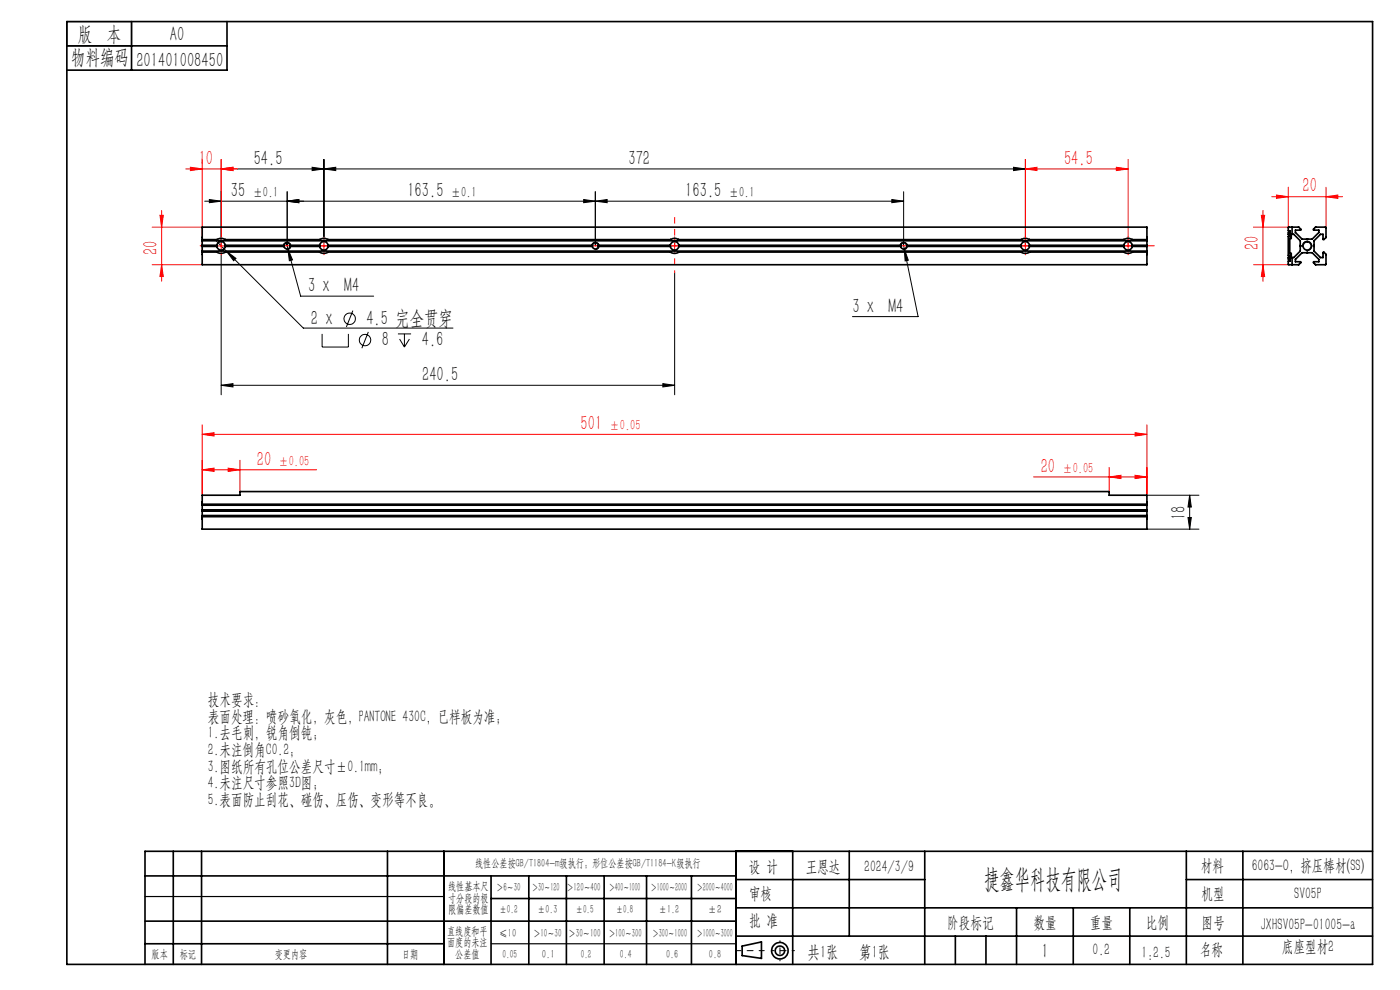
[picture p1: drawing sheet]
<svg xmlns="http://www.w3.org/2000/svg" width="297mm" height="210mm" viewBox="0 0 297 210" stroke-linecap="round" stroke-linejoin="round" font-family="sans-serif">
<g fill="none" stroke="#000" stroke-width=".21">
<path d="M46.9 35.8l2.5-.3v.7zM46.9 33.8v18.4M46.9 35.8h170.6M66.2 35.5l2.5 .3-2.5 .4zM68.7 35.8l2.5-.3v.7zM68.7 33.8v16.5M215 35.5l2.5 .3-2.5 .4zM217.5 33.8v16.5M43.4 42.7h148.3M44.4 42.3l2.5 .4-2.5 .3zM45.8 51l18.5 18.6h31.8M46.9 54.1v29.6"/>
<path d="M48 53.3l2.1 1.5-.5 .5zM60.1 52.4a.79 .79 0 0 1 .7-1 .79 .79 0 0 1 .9 .8 .79 .79 0 0 1-1 .7M60.7 51.5l.4 1.3M60.9 42.7l2.5-.4v.7zM60.9 40.7v11.5M61.1 52.8l1 2.3-.7 .2zM61.1 52.8l2.7 10h15.5M123.8 42.3l2.5 .4-2.5 .3zM125.6 52.4a.79 .79 0 0 1 .7-1 .79 .79 0 0 1 .8 .8 .79 .79 0 0 1-1 .7M126.3 40.7v11.5M126.3 42.7l2.5-.4v.7zM143.1 57.8v25.9"/>
<path d="M189.2 42.3l2.5 .4-2.5 .3zM190.9 52.4a.8 .8 0 0 1 .7-1 .8 .8 0 0 1 .9 .8 .8 .8 0 0 1-1 .7M191.6 51.5l.2 1.3M191.7 40.7v11.5M191.8 52.8l.9 2.4-.7 .1zM191.8 52.8l3 14.4h-14M276.3 52.4a1 1 0 0 1 .9-1.2 1 1 0 0 1 1.1 1 1 1 0 0 1-1.3 .9M68.3 70.8v2.8h5.6v-2.8M74.9 65.9l-1.4 3.4M78.1 70.4l-1.3 3.5M84.4 70.8h2.8M84.8 71.9l1 1.7"/>
<path d="M85.8 70.8v2.8M86.9 71.9l-1.1 1.7M46.9 81.7l2.5-.3v.7zM46.9 81.7h96.2M140.6 81.4l2.5 .3-2.5 .4zM243.3 112.2h11.1M243.3 105h11.1M252 109.8h.7l-.3 2.4zM252.4 105v7.2M252.4 105l.3 2.6h-.7z"/>
<circle cx="74.2" cy="67.6" r="1.21"/>
<circle cx="77.4" cy="72.1" r="1.22"/>
</g>
<g fill="none" stroke="#000" stroke-width=".35">
<path d="M14.2 4.6h277v200h-277zM14.2 9.7h34M27.9 4.6v10.3M48.2 4.6v10.3h-34M30.8 195.4h125.4M30.8 185.8h125.4M36.8 180.6v24M42.8 180.6v24M82.2 180.6v24M94.2 180.6v24M104.2 185.8v18.8M104.2 190.6h52"/>
<path d="M112.2 185.8v18.8M120.2 185.8v18.8M128.2 185.8v18.8M137.2 185.8v18.8M146.7 185.8v18.8M156.2 180.6v24M156.2 186.6h40M156.2 198.6h135M156.2 192.6h135M168.2 180.6v24M180.2 180.6v18M196.2 180.6v24"/>
<path d="M202.7 198.6v6M209.2 198.6v6M215.7 192.6v12M227.7 192.6v12M239.7 192.6v12M251.7 186.6h39.5M251.7 180.6v24M263.7 180.6v24M291.2 180.6h-260.4v24M30.8 200.2h63.4M157.4 200.7l4.1-.9v3.5l-4.1-.6z"/>
<circle cx="165.5" cy="201.7" r="1.74"/>
<circle cx="165.5" cy="201.7" r="1"/>
</g>
<g fill="none" stroke="#f00" stroke-width=".21">
<path d="M39.4 35.8h11M40.4 35.5l2.5 .3-2.5 .4zM42.9 33.8v20.1M46.9 35.8l2.5-.3v.7zM46.9 33.8v16.5M217.5 35.8l2.5-.3v.7zM217.5 33.8v19.4M217.5 35.8h21.8M236.8 35.5l2.5 .3-2.5 .4zM239.3 33.8v19.4M273.3 39.7v8.6M281.3 39.7v8.6"/>
<path d="M32.3 48.2h10.6M32.3 56.2h10.6M33.9 45.7h.7l-.3 2.5zM34.3 56.2l.3 2.5h-.7zM34.3 44.7v14.9M45.9 52.2h2M46.9 51.2v2M67.7 52.2h2M68.7 51.2v2M142.1 52.2h2M143.1 51.2v2M216.5 52.2h2"/>
<path d="M238.3 52.2h2M265.9 48.2h7.5M265.9 56.2h7.5M267.6 45.7h.7l-.4 2.5zM267.9 44.7v14.9M267.9 56.2l.4 2.5h-.7zM269.8 41.7h15M270.8 41.4l2.5 .3-2.5 .4zM281.3 41.7l2.5-.3v.7zM42.9 99.7l2.5-.4v.7zM42.9 92.1l2.5-.3v.7zM42.9 90.1v14.9"/>
<path d="M42.9 99.7h24.3M42.9 92.1h200.4M48.4 99.3l2.5 .4-2.5 .3zM50.9 97.6v6.7M235.3 99.2v5.1M240.8 91.8l2.5 .3-2.5 .4zM243.3 90.1v14.9M219.3 101.2h24M235.3 101.2l2.5-.4v.7zM240.8 100.8l2.5 .4-2.5 .3z"/>
</g>
<path d="M143.1 46.1v6.3" fill="none" stroke="#f00" stroke-width=".21" stroke-dasharray="15.2 1.3 1.3 1.3" stroke-dashoffset="14"/>
<path d="M162.1 201.7h-6" fill="none" stroke="#000" stroke-width=".21" stroke-dasharray="15.2 1.3 1.3 1.3" stroke-dashoffset="14.1"/>
<path d="M168.5 201.7h-4.8" fill="none" stroke="#000" stroke-width=".21" stroke-dasharray="15.2 1.3 1.3 1.3" stroke-dashoffset="14.7"/>
<path d="M165.5 199.6v4.2" fill="none" stroke="#000" stroke-width=".21" stroke-dasharray="15.2 1.3 1.3 1.3" stroke-dashoffset="15"/>
<path d="M14.2 4.6h13.7v5.1h-13.7zM30.8 190.2h63.4M30.8 204.6h63.4M104.2 200.2h52" fill="none" stroke="#000" stroke-width=".25"/>
<g fill="none" stroke="#f00" stroke-width=".21" stroke-dasharray="15.2 1.3 1.3 1.3">
<path d="M45.9 52.1h-3.4M46.9 51.1v-.9M46.9 53.1v.9M67.7 52.1h-.9M68.7 51.1v-.9M68.7 53.1v.9M69.7 52.1h.9M142.1 52.1h-.9M143.1 51.1v-.9M144.1 52.1h.9M216.5 52.1h-.9M217.5 51.1v-.9"/>
<path d="M217.5 53.1v.9M218.5 52.1h.9M238.3 52.1h-.9M239.3 51.1v-.9M239.3 53.1v.9M240.3 52.1h.9"/>
</g>
<path d="M143.1 53.1v4.7" fill="none" stroke="#f00" stroke-width=".21" stroke-dasharray="15.2 1.3 1.3 1.3" stroke-dashoffset="14.8"/>
<path d="M47.9 52.1h197" fill="none" stroke="#f00" stroke-width=".21" stroke-dasharray="15.2 1.3 1.3 1.3" stroke-dashoffset="4.4"/>
<g fill="#000">
<path d="M60.9 42.7l2.5-.4v.7zM44.4 42.3l2.5 .4-2.5 .3z"/>
<path d="M189.2 42.3l2.5 .4-2.5 .3zM126.3 42.7l2.5-.4v.7z"/>
<path d="M191.8 52.8l.2 2.5 .7-.1zM46.9 35.8l2.5-.3v.7zM66.2 35.5l2.5 .3-2.5 .4zM68.7 35.8l2.5-.3v.7zM215 35.5l2.5 .3-2.5 .4zM46.9 81.7l2.5-.3v.7zM140.6 81.4l2.5 .3-2.5 .4zM60.9 42.7l2.5-.4v.7zM123.8 42.3l2.5 .4-2.5 .3zM61.1 52.8l.3 2.5 .7-.2zM48 53.3l1.6 2 .5-.5z"/>
<path d="M252 109.8h.7l-.3 2.4zM252.4 105l.3 2.6h-.7z"/>
</g>
<g fill="#f00">
<path d="M236.8 35.5l2.5 .3-2.5 .4zM217.5 35.8l2.5-.3v.7z"/>
<path d="M46.9 35.8l2.5-.3v.7zM40.4 35.5l2.5 .3-2.5 .4z"/>
<path d="M42.9 99.7l2.5-.4v.7zM48.4 99.3l2.5 .4-2.5 .3zM42.9 92.1l2.5-.3v.7zM240.8 91.8l2.5 .3-2.5 .4zM235.3 101.2l2.5-.4v.7zM240.8 100.8l2.5 .4-2.5 .3z"/>
<path d="M267.6 45.7h.7l-.4 2.5zM267.9 56.2l.4 2.5h-.7z"/>
<path d="M33.9 45.7h.7l-.3 2.5zM34.3 56.2l.3 2.5h-.7z"/>
<path d="M270.8 41.4l2.5 .3-2.5 .4zM281.3 41.7l2.5-.3v.7z"/>
</g>
<g fill="none" stroke="#000" stroke-width=".35">
<path d="M42.9 48.2h200.4v8h-200.4zM42.9 53.5h3.1a1.57 1.57 0 0 0 1.8 0h20a1.57 1.57 0 0 0 1.8 0h72.6a1.57 1.57 0 0 0 1.8 0h72.6a1.57 1.57 0 0 0 1.8 0h20a1.57 1.57 0 0 0 1.8 0h3.1M42.9 51.1h200.4M42.9 53.3h200.4M42.9 52h3.1M42.9 52.2h3.1M42.9 52.3h3.1M46 52a.91 .91 0 0 1 .9-.8 .91 .91 0 0 1 .9 .8M46 52v.2M46 52.2v.1M46 52.3a.91 .91 0 0 0 .9 .7 .91 .91 0 0 0 .9-.7M47.8 50.8a1.63 1.63 0 0 0-1.8 0h-3.1"/>
<path d="M47.8 50.8h.1M47.8 52v.2M47.8 52.2v.1M47.8 52h12.5M47.8 52.2h12.5M47.8 52.3h12.5M60.3 52a.67 .67 0 0 1 .6-.5 .67 .67 0 0 1 .7 .5M60.3 52v.2M60.3 52.2v.1M60.3 52.3a.66 .66 0 0 0 .6 .5 .66 .66 0 0 0 .7-.5M61.6 52v.2M61.6 52.2v.1"/>
<path d="M61.6 52h6.2M61.6 52.2h6.2M61.6 52.3h6.2M67.8 52a.91 .91 0 0 1 .9-.8 .91 .91 0 0 1 .9 .8M67.8 52v.2M67.8 52.2v.1M67.8 52.3a.91 .91 0 0 0 .9 .7 .91 .91 0 0 0 .9-.7M69.6 50.8a1.63 1.63 0 0 0-1.8 0h-20M69.6 50.8h.1M69.6 52v.2M69.6 52.2v.1M69.6 52h56.1"/>
<path d="M69.6 52.2h56.1M69.6 52.3h56.1M125.7 52a.67 .67 0 0 1 .6-.5 .67 .67 0 0 1 .7 .5M125.7 52v.2M125.7 52.2v.1M125.7 52.3a.66 .66 0 0 0 .6 .5 .66 .66 0 0 0 .7-.5M127 52v.2M127 52.2v.1M127 52h15.2M127 52.2h15.2M127 52.3h15.2M142.2 52a.91 .91 0 0 1 .9-.8 .91 .91 0 0 1 .9 .8"/>
<path d="M142.2 52v.2M142.2 52.2v.1M142.2 52.3a.91 .91 0 0 0 .9 .7 .91 .91 0 0 0 .9-.7M144 50.8a1.63 1.63 0 0 0-1.8 0h-72.6M144 50.8h.1M144 50.8h72.6a1.61 1.61 0 0 1 1.8 0h20a1.61 1.61 0 0 1 1.8 0h3.1M144 52v.2M144 52.2v.1M144 52h47.1M144 52.2h47.1M144 52.3h47.1M191.1 52a.67 .67 0 0 1 .6-.5 .67 .67 0 0 1 .7 .5"/>
<path d="M191.1 52v.2M191.1 52.2v.1M191.1 52.3a.66 .66 0 0 0 .6 .5 .66 .66 0 0 0 .7-.5M192.4 52v.2M192.4 52.2v.1M192.4 52h24.2M192.4 52.2h24.2M192.4 52.3h24.2M216.6 52a.91 .91 0 0 1 .9-.8 .91 .91 0 0 1 .9 .8M216.6 52v.2M216.6 52.2v.1M216.6 52.3a.91 .91 0 0 0 .9 .7 .91 .91 0 0 0 .9-.7"/>
<path d="M218.4 52v.2M218.4 52.2v.1M218.4 52h20M218.4 52.2h20M218.4 52.3h20M238.4 52a.91 .91 0 0 1 .9-.8 .91 .91 0 0 1 .9 .8M238.4 52v.2M238.4 52.2v.1M238.4 52.3a.91 .91 0 0 0 .9 .7 .91 .91 0 0 0 .9-.7M240.2 52v.2M240.2 52.2v.1M240.2 52h3.1"/>
<path d="M240.2 52.2h3.1M240.2 52.3h3.1M273.4 48.2h2.2l.4 .5-1.2 .1v.5l1.4 1.4 1.1 .1 1.1-.1 1.4-1.4v-.5l-1.2-.1 .5-.5 2.2 .1v2.1l-.6 .4v-1.1h-.6l-1.3 1.4v.9l-.2 .2 .2 .1v1l1.3 1.3h.6v-1.1h.2l.4 .5-.1 2.2h-2.1l-.5-.6 1.2-.1v-.5l-1.4-1.4-1.1-.1-1.1 .1-1.4 1.4v.5l1.2 .1-.4 .6-2.3-.1v-.7h.4v-.4h-.4v-.4h.4v-.4h-.4v-4h.4v-.4h-.4v-.4h.4v-.4h-.4zM273.9 49.7h.6l1.3 1.4v.9l.2 .2-.2 .1v1l-1.3 1.3h-.6v-.8h-.3v-3.2h.3zM274.1 48.2v1.5M274.1 54.6v1.6M42.9 105h8v-.7h184.4v.7h8v7.2h-200.4zM42.9 109.6h.1M42.9 106.9h200.4M42.9 109.6h200.4M42.9 109.4h200.4M42.9 107.2h200.4"/>
<path d="M42.9 108.2h200.4M42.9 108.3h200.4M42.9 108.4h200.4M243.3 109.6h.1"/>
<circle cx="277.3" cy="52.2" r=".87"/>
</g>
<text font-size="5.6" x="208.8" y="188.3">捷鑫华科技有限公司</text>
<g font-size="4.4">
<text x="16.5" y="8.6">版 本</text>
<text x="36.1" y="8.6">A0</text>
<text x="15.1" y="13.7">物料编码</text>
<text x="28.9" y="14.2">201401008450</text>
<text x="53.8" y="34.9">54.5</text>
<text x="133.3" y="34.9">372</text>
<text x="49" y="41.8">35</text>
<text x="86.4" y="41.8">163.5</text>
<text x="145.4" y="41.8">163.5</text>
<text x="65.4" y="62">3 x M4</text>
<text x="66" y="68.9">2 x</text>
<text x="77.7" y="68.9">4.5 完全贯穿</text>
<text x="180.8" y="66.3">3 x M4</text>
<text x="81" y="73.4">8</text>
<text x="89.5" y="73.4">4.6</text>
<text x="89.6" y="80.8">240.5</text>
<text x="251.5" y="110.3" transform="rotate(-90 251.5 110.3)">18</text>
<text x="221" y="203.2">1</text>
</g>
<g font-size="4.4" fill="#f00">
<text x="42.2" y="34.9">10</text>
<text x="225.7" y="34.9">54.5</text>
<text x="276.3" y="40.8">20</text>
<text x="267.1" y="53.1" transform="rotate(-90 267.1 53.1)">20</text>
<text x="33.4" y="54" transform="rotate(-90 33.4 54)">20</text>
<text x="123.2" y="91.3">501</text>
<text x="54.5" y="98.8">20</text>
<text x="220.8" y="100.3">20</text>
</g>
<g font-size="3.8">
<text x="171.3" y="203.2">共1张</text>
<text x="182.3" y="203.2">第1张</text>
</g>
<g font-size="3.5">
<text x="44.1" y="149.6">技术要求：</text>
<text x="44.1" y="153.1">表面处理：喷砂氧化，灰色，PANTONE 430C，已样板为准；</text>
<text x="44.1" y="156.6">1.去毛刺，锐角倒钝；</text>
<text x="44.1" y="160.2">2.未注倒角C0.2；</text>
<text x="44.1" y="163.7">3.图纸所有孔位公差尺寸±0.1mm；</text>
<text x="44.1" y="167.2">4.未注尺寸参照3D图；</text>
<text x="44.1" y="170.7">5.表面防止刮花、碰伤、压伤、变形等不良。</text>
<text x="158.9" y="184.9">设 计</text>
<text x="170.9" y="184.9">王恩达</text>
<text x="183.4" y="184.9">2024/3/9</text>
<text x="254.7" y="184.7">材料</text>
<text x="265.5" y="184.7">6063-O，挤压棒材(SS)</text>
<text x="158.9" y="190.8">审核</text>
<text x="254.9" y="190.7">机型</text>
<text x="274.6" y="190.8">SV05P</text>
<text x="158.9" y="196.5">批 准</text>
<text x="200.9" y="196.9">阶段标记</text>
<text x="219.3" y="196.9">数量</text>
<text x="231.2" y="196.9">重量</text>
<text x="243.1" y="196.9">比例</text>
<text x="254.9" y="196.9">图号</text>
<text x="267.4" y="197.3">JXHSV05P-01005-a</text>
<text x="231.8" y="202.5">0.2</text>
<text x="242.2" y="203.2">1:2.5</text>
<text x="254.5" y="202.5">名称</text>
<text x="271.9" y="201.8">底座型材2</text>
</g>
<g font-size="3.1">
<text x="53.6" y="41.8">±0.1</text>
<text x="95.6" y="41.8">±0.1</text>
<text x="154.6" y="41.8">±0.1</text>
</g>
<g font-size="3.1" fill="#f00">
<text x="129.3" y="91.3">±0.05</text>
<text x="59.1" y="98.8">±0.05</text>
<text x="225.4" y="100.3">±0.05</text>
</g>
<g font-size="2.5">
<text x="100.8" y="184">线性公差按GB/T1804-m级执行；形位公差按GB/T1184-K级执行</text>
<text x="95.1" y="188.8">线性基本尺</text>
<text x="95.1" y="191.3">寸分段的极</text>
<text x="105.3" y="189.1">＞6～30</text>
<text x="112.9" y="189.1">＞30～120</text>
<text x="120.2" y="188.9">＞120～400</text>
<text x="129.2" y="188.9">＞400～1000</text>
<text x="138.1" y="189.1">＞1000～2000</text>
<text x="147.8" y="189.1">＞2000～4000</text>
<text x="95.1" y="193.8">限偏差数值</text>
<text x="105.9" y="193.8">±0.2</text>
<text x="114.1" y="193.8">±0.3</text>
<text x="122.2" y="193.8">±0.5</text>
<text x="130.7" y="193.8">±0.8</text>
<text x="139.8" y="193.8">±1.2</text>
<text x="150.2" y="193.8">±2</text>
<text x="32.2" y="203.2">版本</text>
<text x="38.1" y="203.2">标记</text>
<text x="58.3" y="203.2">变更内容</text>
<text x="85.3" y="203.2">日期</text>
<text x="94.8" y="198.3">直线度和平</text>
<text x="94.8" y="200.7">面度的未注</text>
<text x="96.6" y="203.2">公差值</text>
<text x="105.9" y="198.7">≤10</text>
<text x="106.6" y="203.2">0.05</text>
<text x="113.2" y="198.7">＞10～30</text>
<text x="115" y="203.2">0.1</text>
<text x="120.6" y="198.7">＞30～100</text>
<text x="123.2" y="203.2">0.2</text>
<text x="129.1" y="198.7">＞100～300</text>
<text x="131.5" y="203.2">0.4</text>
<text x="138.4" y="198.7">＞300～1000</text>
<text x="141.3" y="203.2">0.6</text>
<text x="147.8" y="198.7">＞1000～3000</text>
<text x="150.4" y="203.2">0.8</text>
</g>
</svg>
